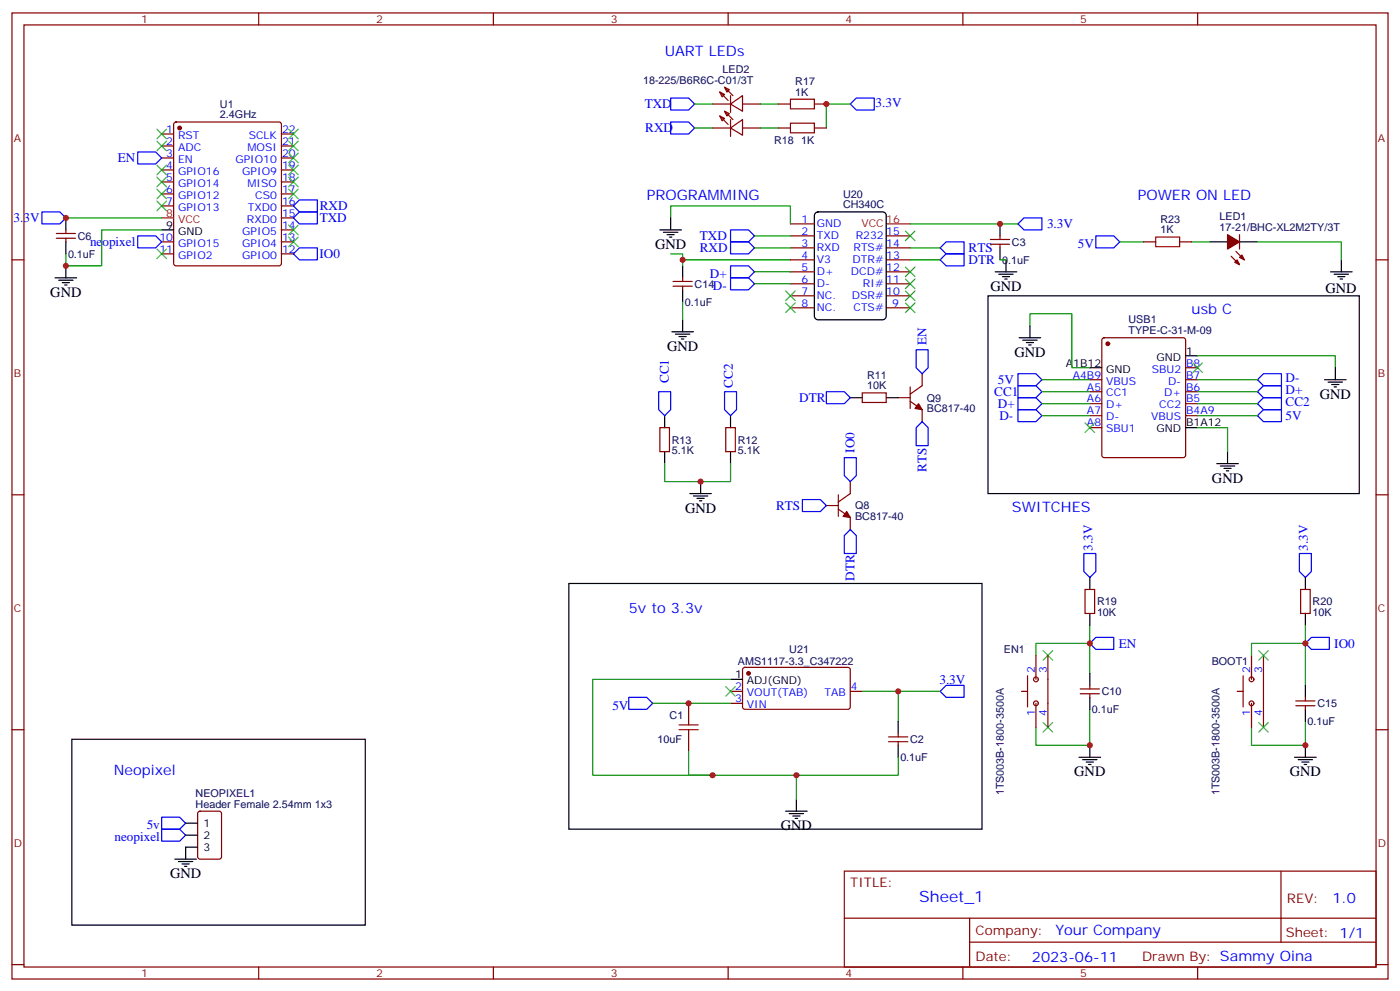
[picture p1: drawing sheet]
<svg xmlns="http://www.w3.org/2000/svg" width="412mm" height="292mm" viewBox="0 0 412 292" stroke-linecap="round" stroke-linejoin="round" font-family="sans-serif">
<g fill="none" stroke="#870000" stroke-width=".35">
<path d="M3.5 3.8h405.4v284.3h-405.4zM7.1 7.3h398.2v277.3h-398.2zM76.2 3.8v3.5M145.3 3.8v3.5M214.5 3.8v3.5M283.6 3.8v3.5M352.8 3.8v3.5M47.6 39.4h3.6M51.4 36.1l.5-.2h30.3l.5 .2 .2 .5v40.9l-.2 .5-.5 .2h-30.3l-.5-.2-.2-.5v-40.9zM82.9 39.4h3.5M209.9 37.7h5.3M209.9 30.6h5.3"/>
<path d="M212 27.1l1.4 .7-.7 .7zM212 34.1l1.4 .8-.7 .7zM212 27.1l2.5 2.5M212 34.1l2.5 2.5M213.4 25.7l1.4 .7-.7 .7zM213.4 32.7l1.4 .7-.7 .7zM213.4 25.7l2.5 2.5M213.4 32.7l2.5 2.5M215.2 30.6l3.5-2.4v4.5zM215.2 37.7l3.5-2.5v4.6zM215.2 28.2v4.9M215.2 35.2v4.9"/>
<path d="M218.7 37.7h5.3M218.7 30.6h5.3M229.3 37.7h3.5M229.3 30.6h3.5M239.9 37.7h3.5M239.9 30.6h3.5M47.6 43h3.6M47.6 46.5h3.6M47.6 50h3.6M47.6 53.6h3.6M47.6 57.1h3.6M82.9 43h3.5"/>
<path d="M82.9 46.5h3.5M82.9 50h3.5M82.9 53.6h3.5M82.9 57.1h3.5M3.5 76.5h3.6M16.6 70.1h5.6M16.6 68.7h5.6M19.4 67.7v1M19.4 70.1v1.1M47.6 60.6h3.6M47.6 71.2h3.6M47.6 74.7h3.6"/>
<path d="M82.9 60.6h3.5M82.9 71.2h3.5M82.9 74.7h3.5M82.9 67.7h3.5M82.9 64.1h3.5M232.8 76.5h7.1M232.8 69.4h7.1M232.8 73h7.1M232.8 65.9h7.1M261.1 76.5h7M261.1 69.4h7M261.1 73h7"/>
<path d="M291.7 71.9h5.7M291.7 70.5h5.7M294.6 69.4v1.1M294.6 71.9v1.1M336.9 71.2h3.5M347.5 71.2h3.5M362.7 75.4l2.4 2.5M364.1 74l2.4 2.5M365.1 69.1v4.2M405.3 76.5h3.6M198.3 84.2h5.6M198.3 82.8h5.6"/>
<path d="M201.1 81.8v1M201.1 84.2v1.1M232.8 80h7.1M232.8 83.5h7.1M232.8 87.1h7.1M232.8 90.6h7.1M261.1 80h7M261.1 83.5h7M261.1 87.1h7M261.1 90.6h7M324.8 99.6l.5-.2h23.2l.5 .2 .2 .5v33.9l-.2 .5-.5 .2h-23.2l-.5-.2-.2-.5v-33.9zM254 115.6h7.1v2.9h-7.1z"/>
<path d="M264.6 117.1h3.5M268.1 118.1l3.5 2.5v3.5M268.1 113.9v6.3M271.6 110v3.5l-3.5 2.5M321 111.8h3.6M321 115.3h3.6M321 118.8h3.6M349.2 111.8h3.6M349.2 115.3h3.6M349.2 118.8h3.6M349.2 108.2h3.6M194.4 125.9h2.8v7h-2.8z"/>
<path d="M213.8 125.9h2.8v7h-2.8zM321 122.3h3.6M321 125.9h3.6M349.2 122.3h3.6M3.5 145.6h3.6M243.4 148.8h3.5M246.9 149.9l3.6 2.4v3.6M246.9 145.6v6.4M250.5 141.7v3.6l-3.6 2.4M405.3 145.6h3.6M319.6 173.5h2.8v7.1h-2.8zM383.1 173.5h2.8v7.1h-2.8z"/>
<path d="M219 196.6l.4-.2 30.6 .1 .5 .6-.1 11.2-.6 .5-30.6-.1-.5-.6v-11zM302.7 198.9v9.2M305.2 192.9v7.1M308.7 192.9v21.2M366.2 198.9v9.2M368.7 192.9v7.1M372.2 192.9v21.2M3.5 214.8h3.6M202.8 207v3.5M202.8 217.6v3.5M215.2 203.5h3.5M215.2 207h3.5"/>
<path d="M250.5 203.5h3.5M261.8 218.3h5.6M261.8 216.9h5.6M264.6 215.8v1.1M264.6 218.3v1.1M300.9 203.5h1.8M305.2 207v7.1M318.2 204.2h5.6M318.2 202.8h5.6M321 201.7v1.1M321 204.2v1M364.4 203.5h1.8"/>
<path d="M368.7 207v7.1M381.7 207.7h5.6M381.7 206.3h5.6M384.5 205.2v1.1M384.5 207.7v1.1M405.3 214.8h3.6M58.4 239l.5-.2h5.7l.6 .4 .1 13-.5 .6-5.9 .1-.6-.5-.1-12.9zM248.7 256.4h156.6v28.2h-156.6zM377.3 256.4v20.9M248.7 270.2h156.5M285.6 277.3h119.6M285.6 270.2v14.2"/>
<path d="M3.5 283.9h3.6M76.2 284.6v3.5M145.3 284.6v3.5M214.5 284.6v3.5M283.6 284.6v3.5M352.8 284.6v3.5M405.3 283.9h3.6"/>
<circle cx="305.2" cy="200" r=".71"/>
<circle cx="368.7" cy="200" r=".71"/>
<circle cx="305.2" cy="207" r=".71"/>
<circle cx="368.7" cy="207" r=".71"/>
</g>
<g fill="#870000" stroke="#870000" stroke-width=".35">
<path d="M270.6 118.8l1 1.8-2.1-.4z"/>
<path d="M249.4 150.6l1.1 1.7-2.1-.3z"/>
<path d="M361.6 69.1l3.5 2.1-3.5 2.1z"/>
<path d="M365.1 75.8l.7-.7 .7 1.4z"/>
<path d="M363.7 77.2l.7-.7 .7 1.4z"/>
<circle cx="52.9" cy="37.7" r=".53"/>
<circle cx="326.3" cy="101.2" r=".53"/>
<circle cx="220.5" cy="198.2" r=".53"/>
</g>
<path d="M47.6 64.1h3.6M261.1 65.9h7" fill="none" stroke="#f00" stroke-width=".35"/>
<g fill="none" stroke="#000" stroke-width=".35">
<path d="M19.4 64.1v3.6M19.4 71.2v3.5M19.4 78.2v3.6M47.6 67.7h3.6M194.4 67.7h6.3M195.4 68.4h4.3M196.5 69.1h2.1M197.2 69.8h.7M197.6 64.1v3.6M201.1 78.2v3.6M240.1 62.8l.8-.4h19.1l.9 .4 .2 .6v29.7l-.5 .8-.6 .2h-19.1l-.8-.5-.2-.5v-29.7zM294.6 65.9v3.5"/>
<path d="M294.6 73v3.5M296.3 76.5v3.5M356.3 71.2h5.3M365.1 71.2h5.3M395.1 76.5v3.5M16.2 81.8h6.4M17.3 82.5h4.2M18.3 83.2h2.2M19 83.9h.8M197.9 97.6h6.4M199 98.4h4.2M200 99.1h2.1"/>
<path d="M200.7 99.8h.7M201.1 85.3v3.5M201.1 94.1v3.5M291 87.1h109.4v58.2h-109.4zM293.2 80h6.3M294.2 80.7h4.2M295.3 81.4h2.1M296 82.1h.7M300.2 99.4h6.4M303.4 95.9v3.5M391.9 80h6.4M393 80.7h4.2"/>
<path d="M394.1 81.4h2.1M394.8 82.1h.7M250.5 117.1h3.5M261.1 117.1h3.5M301.3 100.1h4.2M302.3 100.8h2.1M303 101.5h.7M321 108.2h3.6M349.2 104.7h3.6M390.2 111.8h6.3M391.2 112.5h4.3M392.3 113.2h2.1"/>
<path d="M393 113.9h.7M393.3 108.2v3.6M195.8 122.3v3.6M195.8 132.9v3.6M215.2 122.3v3.6M215.2 132.9v3.6M349.2 125.9h3.6M358.4 136.5h6.4M359.5 137.2h4.2M360.5 137.9h2.2M361.2 138.6h.7M361.6 132.9v3.6"/>
<path d="M203.2 145.3h6.3M204.3 146h4.2M205.3 146.7h2.1M206 147.4h.7M206.4 141.7v3.6M167.6 171.7h121.7v72.4h-121.7zM321 170v3.5M384.5 170v3.5M215.2 200h3.5M321 180.6v3.5M321 198.2v3.5M384.5 180.6v3.5"/>
<path d="M21.2 217.6h86.4v54.7h-86.4zM264.6 212.3v3.5M264.6 219.4v3.5M321 205.2v3.6M321 219.4v3.5M384.5 201.7v3.5M384.5 208.8v3.5M384.5 219.4v3.5M231.4 238.8h6.4M232.5 239.5h4.2M234.6 235.2v3.6M317.9 222.9h6.3"/>
<path d="M318.9 223.6h4.2M320 224.3h2.1M320.7 225h.7M381.4 222.9h6.3M382.4 223.6h4.2M383.5 224.3h2.1M384.2 225h.7M51.5 252.9h6.4M52.6 253.6h4.2M53.6 254.3h2.1M54.3 255h.7M54.7 242.3h3.5"/>
<path d="M54.7 245.8h3.5M58.2 249.3h-3.5v3.6M233.5 240.2h2.2M234.2 240.9h.7"/>
</g>
<g fill="none" stroke="#008700" stroke-width=".35">
<path d="M204.6 30.6h5.3M204.6 37.7h5.3M224 30.6h5.3M224 37.7h5.3M250.5 30.6h-7.1v7.1M19.4 64.1h28.2M47.6 67.7h-17.6v10.5h-10.6v-3.5M197.6 64.1v-3.5h35.2v5.3M197.6 74.7h3.5v3.5M201.1 76.5h31.7M222.2 73h10.6M222.2 69.4h10.6"/>
<path d="M268.1 76.5h8.8M268.1 65.9h31.8M268.1 73h8.8M294.6 76.5h1.7M329.8 71.2h7.1M351 71.2h5.3M370.4 71.2h24.7v5.3M201.1 88.8v5.3M222.2 80h10.6M222.2 83.5h10.6M303.4 95.9v-3.5h12.3v15.8h5.3M306.9 111.8h14.1"/>
<path d="M306.9 115.3h14.1M306.9 118.8h14.1M352.8 104.7h40.5v3.5M352.8 111.8h17.6M352.8 115.3h17.6M352.8 118.8h17.6M195.8 136.5v5.2h19.4v-5.2M306.9 122.3h14.1M352.8 125.9h8.8v7M352.8 122.3h17.6M215.2 200h-40.6v28.2h35.3M305.2 192.9v-3.5h15.8v8.8"/>
<path d="M321 184.1v5.3M368.7 192.9v-3.5h15.8v12.3M384.5 184.1v5.3M192.3 207h22.9M254 203.5h22.9M264.6 203.5v8.8M321 208.8v10.6h-15.8v-5.3M384.5 212.3v7.1h-15.8v-5.3M202.8 221.1v7.1h31.8v7M264.6 222.9v5.3h-30"/>
</g>
<g fill="none" stroke="#00f" stroke-width=".35">
<path d="M197.6 35.9h5.2l1.8 1.8-1.8 1.7h-5.2zM197.6 28.9h5.2l1.8 1.7-1.8 1.8h-5.2zM250.5 30.6l1.7-1.7h5.3v3.5h-5.3zM40.6 44.7h5.3l1.7 1.8-1.7 1.8h-5.3zM12.3 62.4h5.3l1.8 1.7-1.8 1.8h-5.3zM40.6 69.4h5.3l1.7 1.8-1.7 1.8h-5.3zM86.4 64.1l1.8-1.7h5.3v3.5h-5.3zM86.4 60.6l1.8-1.8h5.3v3.6h-5.3zM86.4 74.7l1.8-1.7h5.3v3.5h-5.3zM215.2 67.7h5.3l1.7 1.7-1.7 1.8h-5.3zM215.2 71.2h5.3l1.7 1.8-1.7 1.7h-5.3zM215.2 78.2h5.3l1.7 1.8-1.7 1.8h-5.3z"/>
<path d="M276.9 73l1.8-1.8h5.3v3.5h-5.3zM278.7 74.7h5.3v3.5h-5.3l-1.8-1.7zM299.9 65.9l1.7-1.8h5.3v3.6h-5.3zM322.8 69.4h5.3l1.7 1.8-1.7 1.8h-5.3zM215.2 81.8h5.3l1.7 1.7-1.7 1.8h-5.3zM194 115.3h3.6v5.3l-1.8 1.7-1.8-1.7zM213.4 115.3h3.6v5.3l-1.8 1.7-1.8-1.7zM243.4 115.3h5.3l1.8 1.8-1.8 1.7h-5.3zM269.9 102.9h3.5v5.3l-1.8 1.8-1.7-1.8zM299.9 110h5.3l1.7 1.8-1.7 1.7h-5.3zM299.9 113.5h5.3l1.7 1.8-1.7 1.8h-5.3zM299.9 117.1h5.3l1.7 1.7-1.7 1.8h-5.3z"/>
<path d="M370.4 118.8l1.8-1.7h5.3v3.5h-5.3zM370.4 111.8l1.8-1.8h5.3v3.5h-5.3zM370.4 115.3l1.8-1.8h5.3v3.6h-5.3zM248.7 134.7h3.5v5.3l-1.7 1.7-1.8-1.7zM271.6 124.1l1.8 1.8v5.3h-3.5v-5.3zM299.9 120.6h5.3l1.7 1.7-1.7 1.8h-5.3zM370.4 122.3l1.8-1.7h5.3v3.5h-5.3zM236.4 147h5.3l1.7 1.8-1.7 1.8h-5.3zM250.5 155.9l1.7 1.7v5.3h-3.5v-5.3zM319.3 162.9h3.5v5.3l-1.8 1.8-1.7-1.8zM382.8 162.9h3.5v5.3l-1.8 1.8-1.7-1.8zM321 189.4l1.8-1.8h5.3v3.5h-5.3z"/>
<path d="M384.5 189.4l1.8-1.8h5.3v3.5h-5.3zM185.2 205.2h5.3l1.8 1.8-1.8 1.8h-5.3zM276.9 203.5l1.8-1.8h5.3v3.5h-5.3zM47.6 240.5h5.3l1.8 1.8-1.8 1.8h-5.3zM47.6 244.1h5.3l1.8 1.7-1.8 1.8h-5.3z"/>
</g>
<g fill="none" stroke="#3c3" stroke-width=".35">
<path d="M46.2 38l2.8 2.9M49 38l-2.8 2.9M85 38l2.8 2.9M87.8 38l-2.8 2.9M46.2 59.2l2.8 2.8M46.2 55.7l2.8 2.8M46.2 52.1l2.8 2.9M46.2 48.6l2.8 2.8M46.2 41.6l2.8 2.8M49 59.2l-2.8 2.8M49 55.7l-2.8 2.8M49 52.1l-2.8 2.9"/>
<path d="M49 48.6l-2.8 2.8M49 41.6l-2.8 2.8M85 41.6l2.8 2.8M85 45.1l2.8 2.8M85 48.6l2.8 2.8M85 52.1l2.8 2.9M85 55.7l2.8 2.8M87.8 41.6l-2.8 2.8M87.8 45.1l-2.8 2.8M87.8 48.6l-2.8 2.8M87.8 52.1l-2.8 2.9M87.8 55.7l-2.8 2.8"/>
<path d="M46.2 73.3l2.8 2.8M49 73.3l-2.8 2.8M85 66.3l2.8 2.8M85 69.8l2.8 2.8M87.8 66.3l-2.8 2.8M87.8 69.8l-2.8 2.8M266.7 78.6l2.8 2.8M266.7 68l2.8 2.8M269.5 78.6l-2.8 2.8M269.5 68l-2.8 2.8M231.4 85.7l2.8 2.8M231.4 89.2l2.8 2.8"/>
<path d="M234.2 85.7l-2.8 2.8M234.2 89.2l-2.8 2.8M266.7 82.1l2.8 2.8M266.7 85.7l2.8 2.8M266.7 89.2l2.8 2.8M269.5 82.1l-2.8 2.8M269.5 85.7l-2.8 2.8M269.5 89.2l-2.8 2.8M351.4 106.8l2.8 2.8M354.2 106.8l-2.8 2.8M319.6 124.5l2.8 2.8M322.4 124.5l-2.8 2.8"/>
<path d="M307.3 191.5l2.8 2.8M310.1 191.5l-2.8 2.8M370.8 191.5l2.8 2.8M373.6 191.5l-2.8 2.8M213.8 202.1l2.8 2.8M216.6 202.1l-2.8 2.8M307.3 212.7l2.8 2.8M310.1 212.7l-2.8 2.8M370.8 212.7l2.8 2.8M373.6 212.7l-2.8 2.8"/>
</g>
<path d="M232.8 29.2h7.1v2.8h-7.1zM232.8 36.3h7.1v2.8h-7.1zM340.4 69.8h7.1v2.8h-7.1zM200 214.8h5.7M200 213.4h5.7M202.8 210.5v2.9M202.8 214.8v2.8" fill="none" stroke="#a10000" stroke-width=".35"/>
<g fill="#c00">
<circle cx="321" cy="219.4" r=".88"/>
<circle cx="384.5" cy="219.4" r=".88"/>
<circle cx="384.5" cy="189.4" r=".88"/>
<circle cx="321" cy="189.4" r=".88"/>
<circle cx="294.6" cy="65.9" r=".88"/>
<circle cx="201.1" cy="76.5" r=".88"/>
<circle cx="206.4" cy="141.7" r=".88"/>
<circle cx="243.4" cy="30.6" r=".88"/>
<circle cx="202.8" cy="207" r=".88"/>
<circle cx="264.6" cy="203.5" r=".88"/>
<circle cx="209.9" cy="228.2" r=".88"/>
<circle cx="234.6" cy="228.2" r=".88"/>
<circle cx="19.4" cy="64.1" r=".88"/>
<circle cx="19.4" cy="78.2" r=".88"/>
</g>
<text font-size="4.6" fill="#00f" x="270.8" y="265.4">Sheet_1</text>
<g font-size="4.2" fill="#00f">
<text x="195.8" y="16.5">UART LEDs</text>
<text x="190.5" y="58.8">PROGRAMMING</text>
<text x="335.1" y="58.8">POWER ON LED</text>
<text x="351" y="92.4">usb C</text>
<text x="298.1" y="150.6">SWITCHES</text>
<text x="185.2" y="180.6">5v to 3.3v</text>
<text x="33.5" y="228.2">Neopixel</text>
<text x="392.5" y="265.7">1.0</text>
<text x="310.9" y="275.2">Your Company</text>
<text x="304" y="283">2023-06-11</text>
</g>
<g font-size="4.2">
<text x="193" y="73.3">GND</text>
<text x="14.8" y="87.4">GND</text>
<text x="291.7" y="85.7">GND</text>
<text x="390.5" y="86.2">GND</text>
<text x="196.5" y="103.3">GND</text>
<text x="298.8" y="105.1">GND</text>
<text x="388.8" y="117.4">GND</text>
<text x="357" y="142.1">GND</text>
<text x="201.8" y="150.9">GND</text>
<text x="316.4" y="228.5">GND</text>
<text x="379.9" y="228.5">GND</text>
<text x="230" y="244.4">GND</text>
<text x="50.1" y="258.5">GND</text>
</g>
<g font-size="3.9" fill="#00f">
<text x="189.9" y="31.8">TXD</text>
<text x="257.9" y="31.4">3.3V</text>
<text x="190.1" y="38.9">RXD</text>
<text x="34.7" y="47.8">EN</text>
<text x="4" y="65.4">3.3V</text>
<text x="94.2" y="65.3">TXD</text>
<text x="94.2" y="61.8">RXD</text>
<text x="206.2" y="70.7">TXD</text>
<text x="308.4" y="67">3.3V</text>
<text x="26.5" y="72.5">neopixel</text>
<text x="94.1" y="75.9">IO0</text>
<text x="206.2" y="74.3">RXD</text>
<text x="285.3" y="74.2">RTS</text>
<text x="285.3" y="77.7">DTR</text>
<text x="317.5" y="73">5V</text>
<text x="209.1" y="81.8">D+</text>
<text x="210" y="85.4">D-</text>
<text x="272.9" y="101.5" transform="rotate(-90 272.9 101.5)">EN</text>
<text x="197" y="112.8" transform="rotate(-90 197 112.8)">CC1</text>
<text x="294" y="113.1">5V</text>
<text x="378.7" y="112.4">D-</text>
<text x="215.8" y="114.1" transform="rotate(-90 215.8 114.1)">CC2</text>
<text x="235.4" y="118.3">DTR</text>
<text x="292.9" y="116.6">CC1</text>
<text x="378.7" y="119.5">CC2</text>
<text x="378.7" y="115.9">D+</text>
<text x="293.9" y="120.1">D+</text>
<text x="294.4" y="123.6">D-</text>
<text x="378.7" y="123.6">5V</text>
<text x="251.7" y="133.2" transform="rotate(-90 251.7 133.2)">IO0</text>
<text x="272.9" y="138.9" transform="rotate(-90 272.9 138.9)">RTS</text>
<text x="228.6" y="150.1">RTS</text>
<text x="321.8" y="162.1" transform="rotate(-90 321.8 162.1)">3.3V</text>
<text x="385.3" y="162.1" transform="rotate(-90 385.3 162.1)">3.3V</text>
<text x="251.7" y="170.9" transform="rotate(-90 251.7 170.9)">DTR</text>
<text x="329.6" y="190.6">EN</text>
<text x="393.1" y="190.6">IO0</text>
<text x="276.7" y="201.2">3.3V</text>
<text x="180.4" y="208.8">5V</text>
<text x="43.2" y="244.1">5v</text>
<text x="33.7" y="247.6">neopixel</text>
</g>
<g font-size="3.9" fill="#800">
<text x="250.5" y="261">TITLE:</text>
<text x="379.1" y="265.7">REV:</text>
<text x="287.4" y="275.2">Company:</text>
<text x="378.7" y="275.8">Sheet: 1/1</text>
<text x="287.4" y="282.9">Date:</text>
<text x="336.4" y="282.9">Draw</text>
<text x="346.6" y="282.9">n By: Sammy Oina</text>
</g>
<g font-size="3.2" fill="#800">
<text x="41.6" y="6.8">1</text>
<text x="110.8" y="6.8">2</text>
<text x="179.9" y="6.8">3</text>
<text x="249.1" y="6.8">4</text>
<text x="318.2" y="6.8">5</text>
<text x="4.1" y="41.9">A</text>
<text x="405.9" y="41.9">A</text>
<text x="4.1" y="111.1">B</text>
<text x="405.9" y="111.1">B</text>
<text x="4.1" y="180.2">C</text>
<text x="405.9" y="180.2">C</text>
<text x="4.1" y="249.3">D</text>
<text x="405.9" y="249.3">D</text>
<text x="41.6" y="287.6">1</text>
<text x="110.8" y="287.6">2</text>
<text x="179.9" y="287.6">3</text>
<text x="249.1" y="287.6">4</text>
<text x="318.2" y="287.6">5</text>
</g>
<g font-size="3.2" fill="#000080">
<text x="212.8" y="21.4">LED2</text>
<text x="189.4" y="24.7">18-225/B6R6C-C01/3T</text>
<text x="234.3" y="28.2">1K</text>
<text x="234.3" y="25">R17</text>
<text x="64.8" y="34.9">2.4GHz</text>
<text x="64.8" y="31.9">U1</text>
<text x="228.1" y="42.3">R18</text>
<text x="236" y="42.3">1K</text>
<text x="248.3" y="58.3">U20</text>
<text x="248.3" y="61.2">CH340C</text>
<text x="341.9" y="65.5">R23</text>
<text x="359.2" y="64.8">LED1</text>
<text x="22.9" y="70.6">C6</text>
<text x="341.9" y="68.7">1K</text>
<text x="359.2" y="68">17-21/BHC-XL2M2TY/3T</text>
<text x="20" y="75.9">0.1uF</text>
<text x="295.2" y="77.7">0.1uF</text>
<text x="298.1" y="72.4">C3</text>
<text x="204.6" y="84.7">C14</text>
<text x="201.7" y="90">0.1uF</text>
<text x="332.4" y="95.2">USB1</text>
<text x="332.4" y="98.4">TYPE-C-31-M-09</text>
<text x="255.4" y="111.4">R11</text>
<text x="255.4" y="114.6">10K</text>
<text x="273" y="118.2">Q9</text>
<text x="273" y="121.4">BC817-40</text>
<text x="197.9" y="130.5">R13</text>
<text x="217.3" y="130.5">R12</text>
<text x="197.9" y="133.7">5.1K</text>
<text x="217.3" y="133.7">5.1K</text>
<text x="251.9" y="149.9">Q8</text>
<text x="251.9" y="153.1">BC817-40</text>
<text x="323.1" y="178.2">R19</text>
<text x="386.6" y="178.2">R20</text>
<text x="323.1" y="181.3">10K</text>
<text x="386.6" y="181.3">10K</text>
<text x="217.4" y="195.8">AMS1117-3.3_C347222</text>
<text x="232.5" y="192.2">U21</text>
<text x="295.7" y="192.3">EN1</text>
<text x="356.9" y="195.8">BOOT1</text>
<text x="321.7" y="209.9">0.1uF</text>
<text x="324.6" y="204.7">C10</text>
<text x="388.1" y="208.2">C15</text>
<text x="197.3" y="211.7">C1</text>
<text x="385.2" y="213.5">0.1uF</text>
<text x="193.7" y="218.7">10uF</text>
<text x="268.1" y="218.8">C2</text>
<text x="265.2" y="224.1">0.1uF</text>
<text x="57.6" y="237.7">Header Female 2.54mm 1x3</text>
<text x="57.6" y="234.5">NEOPIXEL1</text>
<text x="295.7" y="234.1" transform="rotate(-90 295.7 234.1)">1TS003B-1800-3500A</text>
<text x="359.2" y="234.1" transform="rotate(-90 359.2 234.1)">1TS003B-1800-3500A</text>
</g>
<g font-size="3.2" fill="#00f">
<text x="49" y="39.1">1</text>
<text x="52.5" y="40.9">RST</text>
<text x="73.3" y="40.9">SCLK</text>
<text x="83.1" y="39.1">22</text>
<text x="49" y="42.6">2</text>
<text x="49" y="46.1">3</text>
<text x="52.5" y="44.4">ADC</text>
<text x="52.5" y="47.9">EN</text>
<text x="69.4" y="47.9">GPIO10</text>
<text x="72.9" y="44.4">MOSI</text>
<text x="83.1" y="46.1">20</text>
<text x="83.1" y="42.6">21</text>
<text x="49" y="49.7">4</text>
<text x="49" y="53.2">5</text>
<text x="52.5" y="51.4">GPIO16</text>
<text x="71.4" y="51.4">GPIO9</text>
<text x="83.1" y="53.2">18</text>
<text x="83.1" y="49.7">19</text>
<text x="49" y="56.7">6</text>
<text x="52.5" y="55">GPIO14</text>
<text x="52.5" y="58.5">GPIO12</text>
<text x="72.9" y="55">MISO</text>
<text x="75.2" y="58.5">CS0</text>
<text x="83.1" y="56.7">17</text>
<text x="49" y="60.3">7</text>
<text x="52.5" y="62">GPIO13</text>
<text x="72.8" y="65.5">RXD0</text>
<text x="73" y="62">TXD0</text>
<text x="83.1" y="63.8">15</text>
<text x="83.1" y="60.3">16</text>
<text x="236.1" y="65.5">1</text>
<text x="46.9" y="70.8">10</text>
<text x="71.4" y="69.1">GPIO5</text>
<text x="83.1" y="70.8">13</text>
<text x="83.1" y="67.3">14</text>
<text x="236.1" y="69.1">2</text>
<text x="240.6" y="70.5">TXD</text>
<text x="240.6" y="67">GND</text>
<text x="252.1" y="70.5">R232</text>
<text x="261.1" y="69.1">15</text>
<text x="46.9" y="74.4">11</text>
<text x="52.5" y="72.6">GPIO15</text>
<text x="52.5" y="76.1">GPIO2</text>
<text x="71.4" y="76.1">GPIO0</text>
<text x="71.4" y="72.6">GPIO4</text>
<text x="83.1" y="74.4">12</text>
<text x="236.1" y="76.1">4</text>
<text x="236.1" y="72.6">3</text>
<text x="240.6" y="77.5">V3</text>
<text x="240.6" y="74">RXD</text>
<text x="251.1" y="77.5">DTR#</text>
<text x="251.4" y="74">RTS#</text>
<text x="261.1" y="72.6">14</text>
<text x="261.1" y="76.1">13</text>
<text x="236.1" y="83.2">6</text>
<text x="236.1" y="79.7">5</text>
<text x="240.6" y="81.1">D+</text>
<text x="250.6" y="81.1">DCD#</text>
<text x="261.1" y="79.7">12</text>
<text x="261.1" y="83.2">11</text>
<text x="236.1" y="86.7">7</text>
<text x="240.6" y="88.1">NC.</text>
<text x="240.6" y="84.6">D-</text>
<text x="250.9" y="88.1">DSR#</text>
<text x="254.2" y="84.6">RI#</text>
<text x="261.1" y="86.7">10</text>
<text x="236.1" y="90.2">8</text>
<text x="240.6" y="91.7">NC.</text>
<text x="251.4" y="91.7">CTS#</text>
<text x="262.8" y="90.2">9</text>
<text x="349.4" y="107.9">B8</text>
<text x="316" y="111.4">A4B9</text>
<text x="325.9" y="113.2">VBUS</text>
<text x="339.3" y="109.6">SBU2</text>
<text x="344.1" y="113.2">D-</text>
<text x="349.4" y="111.4">B7</text>
<text x="320.2" y="114.9">A5</text>
<text x="320.2" y="118.5">A6</text>
<text x="325.9" y="116.7">CC1</text>
<text x="342.9" y="116.7">D+</text>
<text x="349.4" y="118.5">B5</text>
<text x="349.4" y="114.9">B6</text>
<text x="320.2" y="122">A7</text>
<text x="320.2" y="125.5">A8</text>
<text x="325.9" y="120.2">D+</text>
<text x="325.9" y="123.8">D-</text>
<text x="339.1" y="123.8">VBUS</text>
<text x="341.5" y="120.2">CC2</text>
<text x="349.4" y="122">B4A9</text>
<text x="325.9" y="127.3">SBU1</text>
<text x="216.5" y="203.1">2</text>
<text x="250.6" y="203.1">4</text>
<text x="304.8" y="198.2" transform="rotate(-90 304.8 198.2)">2</text>
<text x="308.3" y="198.2" transform="rotate(-90 308.3 198.2)">3</text>
<text x="368.3" y="198.2" transform="rotate(-90 368.3 198.2)">2</text>
<text x="371.8" y="198.2" transform="rotate(-90 371.8 198.2)">3</text>
<text x="216.5" y="206.7">3</text>
<text x="220" y="204.9">VOUT(TAB)</text>
<text x="220" y="208.4">VIN</text>
<text x="242.9" y="204.9">TAB</text>
<text x="304.8" y="210.8" transform="rotate(-90 304.8 210.8)">1</text>
<text x="308.3" y="210.8" transform="rotate(-90 308.3 210.8)">4</text>
<text x="368.3" y="210.8" transform="rotate(-90 368.3 210.8)">1</text>
<text x="371.8" y="210.8" transform="rotate(-90 371.8 210.8)">4</text>
</g>
<g font-size="3.2" fill="#f00">
<text x="49" y="63.8">8</text>
<text x="52.5" y="65.5">VCC</text>
<text x="261.1" y="65.5">16</text>
<text x="253.7" y="67">VCC</text>
</g>
<g font-size="3.2">
<text x="49" y="67.3">9</text>
<text x="52.5" y="69.1">GND</text>
<text x="314" y="107.9">A1B12</text>
<text x="340.7" y="106.1">GND</text>
<text x="349.4" y="104.4">1</text>
<text x="325.9" y="109.6">GND</text>
<text x="349.4" y="125.5">B1A12</text>
<text x="340.7" y="127.3">GND</text>
<text x="216.5" y="199.6">1</text>
<text x="220" y="201.4">ADJ(GND)</text>
<text x="60" y="243.3">1</text>
<text x="60" y="246.9">2</text>
<text x="60" y="250.4">3</text>
</g>
</svg>
